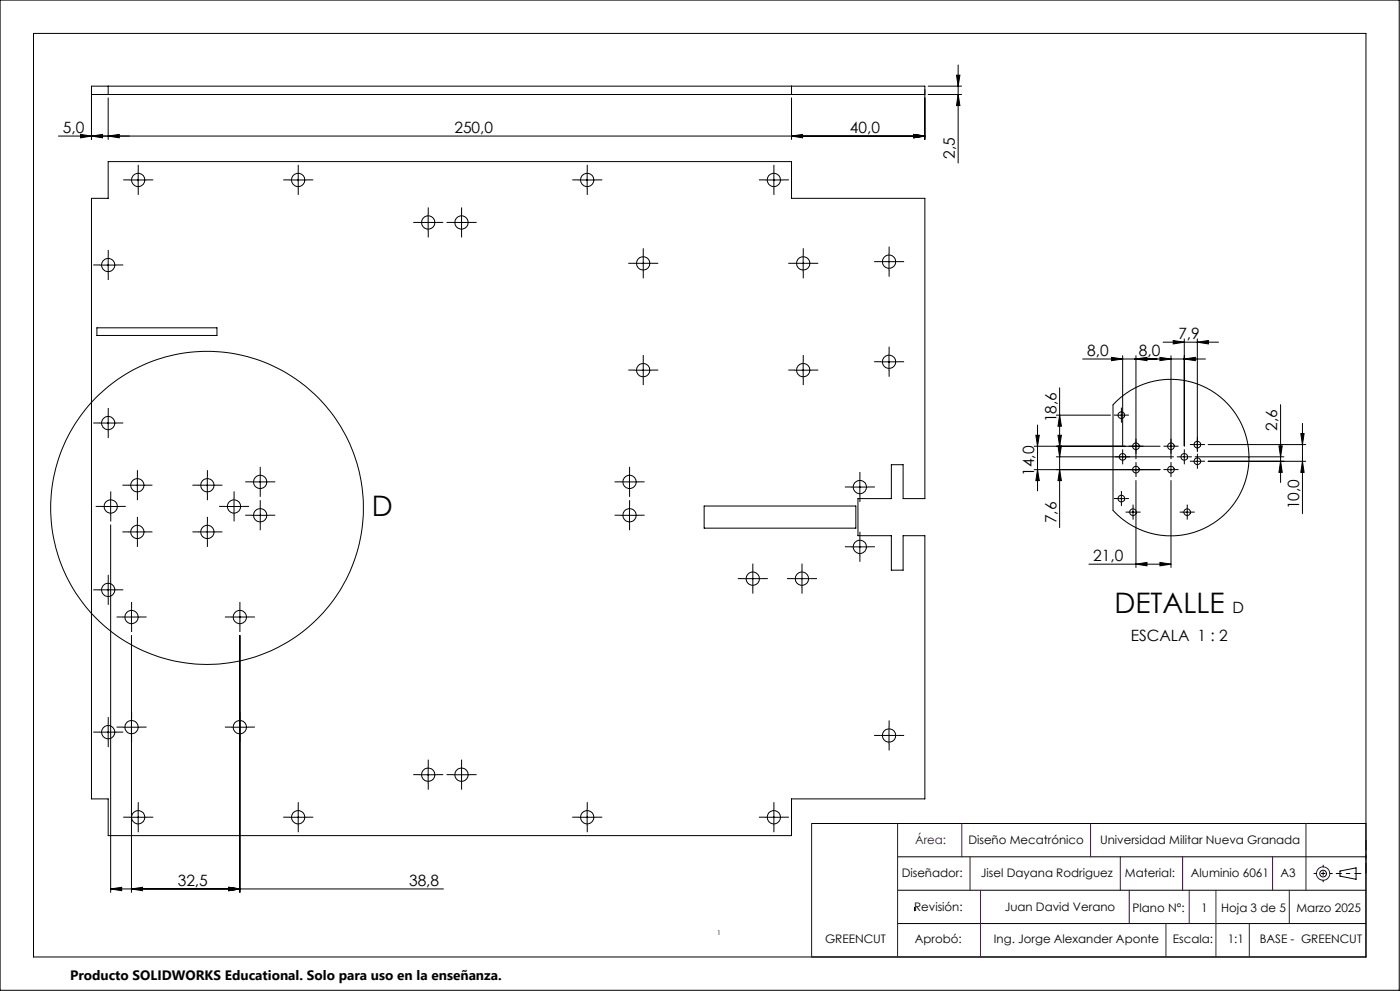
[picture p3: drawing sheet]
<svg xmlns="http://www.w3.org/2000/svg" width="420mm" height="297mm" viewBox="0 0 420 297" stroke-linecap="round" stroke-linejoin="round" font-family="sans-serif">
<g fill="none" stroke="#000" stroke-width=".3">
<path d="M0 0h419.8v296.8h-419.8zM10.1 10h399.7v276.8h-399.7zM287.4 19.5v29.4M27.4 28.3h250.1M32.5 25.8v2.5M32.5 29.3v12.5M237.5 25.8v2.5M237.5 29.3v12.5M278.4 28.3h10.1M278.4 25.8h10.1M286.9 22.5h1.1l-.6 3.3zM287.4 28.3l.6 3.3h-1.1z"/>
<path d="M17.5 40.8h260M24.2 40.3l3.2 .5-3.2 .5zM27.4 40.8l3.4-.5v1zM27.4 41.8v-16h250.1v16M32.5 40.8l3.3-.5v1zM32.5 48.4h205v11h40v90h-6.6v-10.1h-3.5v10.1h-10v11.1h10v10.4h3.5v-10.4h6.6v78.9h-40v11h-205v-11h-5.1v-180h5.1zM38.9 53.9h5.1M41.5 51.4v5M87 53.9h5M89.5 51.4v5M173.7 53.9h4.9M176.1 51.4v5"/>
<path d="M229.7 53.9h5M232.2 51.4v5M237.5 40.8l3.3-.5v1zM274.1 40.3l3.4 .5-3.4 .5zM30 79.4h5M32.5 76.9v5M125.9 66.7h5.1M128.4 64.2v5M136 66.7h5M138.5 64.2v5M190.5 78.9h4.9M193 76.4v5"/>
<path d="M238.4 78.9h5.1M240.9 76.4v5M264.2 78.4h5M266.7 75.9v5M29.1 98.2h36v2.3h-36zM190.5 110.9h4.9M193 108.4v5M238.4 110.9h5.1M240.9 108.4v5M264.2 108.4h5M266.7 105.9v5M317.9 116.2v41.9"/>
<path d="M324.8 107.6h36.8M333.5 107.1l3.3 .5-3.3 .5zM336.8 106.6v27.1M340.8 107.6l3.3-.5v1zM340.8 106.6v30.9M348 107.1l3.3 .5-3.3 .5zM348.9 102.5h16.6M351.3 106.6v30.9M352 102.1l3.3 .4-3.3 .6zM355.3 107.6l3.3-.5v1zM355.3 101.6v32.1M359.2 102.5l3.3-.4v1z"/>
<path d="M359.2 101.6v33.4M30 126.8h5M32.5 124.3v5M310.3 133.7h37.7M310.8 130.5h1l-.5 3.2zM311.3 127.4v19.7M316.9 136.9h35.1M316.9 124.4h16.3M317.4 133.6h1l-.5 3.3zM317.4 130.5h1l-.5 3.2zM317.9 124.4l.5 3.3h-1zM334.8 120.4l4-3.2 4.2-2.1 4.9-1.2 4.5-.2 4.5 .7 3.9 1.3 3.8 2.2 3.8 3.3 2.3 2.8 2.4 4.7 1.3 4.7 .3 4.7-.6 4.2-1.4 4.4-2.2 3.9-2.7 3.2-3.5 2.8-2.1 1.3-2.7 1.2-4.9 1.3-4.6 .2-4.2-.6-4.4-1.5-3.7-2.2-3.5-3-.3-.3v-31.7z"/>
<path d="M335.1 124.4h2.5M336.4 123.2v2.5M336.8 135.7v2.5M340.8 139.5v2.5M350 133.7h2.5M351.3 139.5v2.5M354 136.9h2.5M355.3 135.7v2.5M358 133.2h2.5M358 138.3h2.5M358.5 136.9h26.7M359.2 137v2.5"/>
<path d="M362.4 133.2h29.3M362.4 138.3h29.3M383.7 133.6h1l-.5 3.3zM384.2 138.3l.5 3.3h-1zM384.2 121.3v23.3M390.2 130h1l-.5 3.2zM390.7 138.3l.5 3.3h-1zM390.7 126.9v27M30.7 151.8h5M33.2 149.3v5M33.2 157.3v110.1M38.7 145.4h5"/>
<path d="M38.7 159.4h5M41.2 142.9v5M41.2 156.9v5M59.7 145.4h5M59.7 159.4h5M62.2 142.9v5M62.2 156.9v5M67.7 151.8h5M70.2 149.3v5M75.6 154.4h4.9M75.6 144.4h4.9M78.1 141.9v5"/>
<path d="M78.1 151.9v5M186.4 154.4h4.9M186.4 144.4h4.9M188.8 141.9v5M188.8 151.9v5M211.2 151.7h45.6v6.6h-45.6zM255.4 146h5.1M258 143.5v5M310.3 140.8h37.7M311.3 140.8l.5 3.2h-1zM317.9 140.8l.5 3.2h-1zM335.1 149.4h2.5"/>
<path d="M336.4 148.2v2.5M338.7 153.5h2.5M339.9 152.3v2.5M340.8 144v26.1M350 140.8h2.5M351.3 144v26.1M354.9 153.5h2.5M356.2 152.3v2.5M30 176.8h5M32.5 174.3v5M223.3 173.4h5M225.8 170.9v5"/>
<path d="M238.1 173.4h5M240.6 170.9v5M255.4 163.9h5.1M258 161.4v5M326.7 169.1h24.6M340.8 169.1l3.3-.5v1zM348 168.6l3.3 .5-3.3 .5zM37 184.9h4.9M39.4 182.4v5M39.4 190.4v77M69.5 184.9h5M72 182.4v5"/>
<path d="M72 190.4v77M30 219.4h5M32.5 216.9v5M37 217.9h4.9M69.5 217.9h5M266.7 217.9v5M125.9 232.2h5.1M128.4 229.7v5M136 232.2h5M138.5 229.7v5M264.2 220.4h5M38.9 244.9h5.1"/>
<path d="M41.5 242.4v5M87 244.9h5M89.5 242.4v5M173.7 244.9h4.9M176.1 242.4v5M229.7 244.9h5M232.2 242.4v5M243.5 246.8h166.3M269.3 256.8h140.5M33.2 266.4l3.3-.5v1zM33.2 266.4h99.8M39.4 266.4l3.4-.5v1z"/>
<path d="M68.7 265.9l3.3 .5-3.3 .5zM269.3 266.8h140.5M269.3 276.8h140.5M274.4 272v.9M400.9 261.8h1.1M402 261.1l4.8-1v3.4l-4.8-.9zM406.8 261.8h1.5"/>
<circle cx="41.5" cy="53.9" r="2"/>
<circle cx="89.4" cy="53.9" r="2"/>
<circle cx="176.2" cy="53.9" r="2"/>
<circle cx="232.1" cy="53.9" r="2"/>
<circle cx="32.5" cy="79.4" r="2"/>
<circle cx="128.5" cy="66.7" r="2"/>
<circle cx="138.4" cy="66.7" r="2"/>
<circle cx="192.9" cy="78.9" r="2.01"/>
<circle cx="241" cy="78.9" r="2.01"/>
<circle cx="266.7" cy="78.4" r="2"/>
<circle cx="192.9" cy="110.9" r="2.01"/>
<circle cx="241" cy="110.9" r="2.01"/>
<circle cx="266.7" cy="108.4" r="2"/>
<circle cx="32.5" cy="126.8" r="2"/>
<circle cx="336.4" cy="124.4" r="1.01"/>
<circle cx="336.8" cy="136.9" r=".99"/>
<circle cx="340.8" cy="133.7" r="1"/>
<circle cx="351.3" cy="133.7" r=".99"/>
<circle cx="355.3" cy="136.9" r="1"/>
<circle cx="359.2" cy="133.2" r="1.01"/>
<circle cx="359.2" cy="138.3" r="1.01"/>
<circle cx="33.2" cy="151.8" r="2"/>
<circle cx="41.2" cy="145.4" r="2.01"/>
<circle cx="41.2" cy="159.4" r="2"/>
<circle cx="62.1" cy="152.2" r="46.9"/>
<circle cx="62.2" cy="145.4" r="2.01"/>
<circle cx="62.2" cy="159.4" r="2"/>
<circle cx="70.2" cy="151.8" r="2"/>
<circle cx="78" cy="154.4" r="2.01"/>
<circle cx="78" cy="144.4" r="2"/>
<circle cx="188.8" cy="154.4" r="2.01"/>
<circle cx="188.9" cy="144.4" r="2"/>
<circle cx="258" cy="146" r="2"/>
<circle cx="336.4" cy="149.4" r="1.01"/>
<circle cx="339.9" cy="153.5" r="1.01"/>
<circle cx="340.8" cy="140.8" r="1.01"/>
<circle cx="351.3" cy="140.8" r="1"/>
<circle cx="356.2" cy="153.5" r="1"/>
<circle cx="32.5" cy="176.8" r="2.01"/>
<circle cx="225.8" cy="173.4" r="2"/>
<circle cx="240.6" cy="173.4" r="2"/>
<circle cx="258" cy="163.9" r="2"/>
<circle cx="39.5" cy="184.9" r="2"/>
<circle cx="71.9" cy="184.9" r="2"/>
<circle cx="32.5" cy="219.4" r="2"/>
<circle cx="39.4" cy="217.9" r="2.01"/>
<circle cx="71.9" cy="217.9" r="2.01"/>
<circle cx="128.4" cy="232.2" r="2.01"/>
<circle cx="138.4" cy="232.2" r="2.01"/>
<circle cx="266.7" cy="220.4" r="2.01"/>
<circle cx="41.5" cy="244.9" r="2"/>
<circle cx="89.4" cy="244.9" r="2"/>
<circle cx="176.2" cy="244.9" r="2"/>
<circle cx="232.1" cy="244.9" r="2"/>
<circle cx="396.9" cy="261.8" r="1.01"/>
</g>
<g fill="none" stroke="#400040" stroke-width=".3">
<path d="M243.5 246.8v40M269.3 246.8v40M288.5 246.8v10M291 256.8v10M327.2 246.8v10M336.1 256.8v10M354.8 256.8v10M381.8 256.8v10M391.8 246.8v20M294.1 266.8v20M338.8 266.8v10M349.8 276.8v10"/>
<path d="M356.8 266.8v10M364.8 266.8v20M374.8 276.8v10M386.8 266.8v10"/>
<circle cx="396.9" cy="261.8" r="2"/>
</g>
<g fill="none" stroke="#000" stroke-width=".3" stroke-dasharray="15.2 1.3 1.3 1.3" stroke-linecap="butt">
<path d="M39 53.9h-2M41.5 51.4v-2M41.5 56.4v2M44 53.9h2M87 53.9h-2M89.5 51.4v-2M89.5 56.4v2M92 53.9h2M173.7 53.9h-2M176.2 51.4v-2M176.2 56.4v2M178.7 53.9h2"/>
<path d="M229.7 53.9h-2M232.2 51.4v-2M232.2 56.4v2M234.7 53.9h2M30 79.4h-2M32.5 76.9v-2M35 79.4h2M126 66.7h-2M128.5 64.2v-2M128.5 69.2v2M131 66.7h2M136 66.7h-2"/>
<path d="M138.5 64.2v-2M138.5 69.2v2M141 66.7h2M190.5 78.9h-2M193 76.4v-2M195.5 78.9h2M238.5 78.9h-2M241 76.4v-2M243.5 78.9h2M264.2 78.4h-2M266.7 75.9v-2M269.2 78.4h2"/>
<path d="M32.5 81.9v2M193 81.4v2M241 81.4v2M266.7 80.9v2M190.5 110.9h-2M193 108.4v-2M193 113.4v2M195.5 110.9h2M238.5 110.9h-2M241 108.4v-2M241 113.4v2M243.5 110.9h2"/>
<path d="M264.2 108.4h-2M266.7 105.9v-2M266.7 110.9v2M269.2 108.4h2M30 126.8h-2M32.5 124.3v-2M32.5 129.3v2M35 126.8h2M335.2 124.4h-1M335.5 136.9h-1M336.4 123.2v-1M336.4 125.7v1"/>
<path d="M336.8 135.7v-1M336.8 138.2v1M337.7 124.4h1M338 136.9h1M339.5 133.7h-1M340.8 132.5v-1M340.8 135v1M340.8 139.5v-1M342 133.7h1M350 133.7h-1M351.3 139.5v-1M351.3 132.5v-1"/>
<path d="M351.3 135v1M352.5 133.7h1M354 136.9h-1M355.3 135.7v-1M355.3 138.2v1M356.5 136.9h1M358 133.2h-1M358 138.2h-1M359.2 132v-1M359.2 134.5v1M359.2 137v-1M359.2 139.5v1"/>
<path d="M360.5 133.2h1M360.5 138.2h1M30.7 151.8h-2M33.2 149.3v-2M33.2 154.3v2M35.7 151.8h2M38.7 145.4h-2M38.7 159.4h-2M41.2 142.9v-2M41.2 147.9v2M41.2 156.9v-2M43.7 145.4h2"/>
<path d="M43.7 159.4h2M59.7 159.4h-2M59.7 145.4h-2M62.2 156.9v-2M62.2 142.9v-2M62.2 147.9v2M64.7 159.4h2M64.7 145.4h2M67.7 151.8h-2M70.2 149.3v-2M70.2 154.3v2M72.7 151.8h2"/>
<path d="M75.6 144.4h-2M75.6 154.4h-2M78.1 141.9v-2M78.1 146.9v2M78.1 151.9v-2M78.1 156.9v2M80.6 144.4h2M80.6 154.4h2M186.4 154.4h-2M186.4 144.4h-2M188.9 151.9v-2M188.9 156.9v2"/>
<path d="M188.9 141.9v-2M188.9 146.9v2M191.4 154.4h2M191.4 144.4h2M255.5 146h-2M258 143.5v-2M258 148.5v2M260.5 146h2M335.2 149.4h-1M336.4 148.2v-1M336.4 150.7v1M337.7 149.4h1"/>
<path d="M338.7 153.5h-1M339.5 140.7h-1M339.9 152.2v-1M339.9 154.7v1M340.8 142v1M341.2 153.5h1M342 140.7h1M350 140.7h-1M351.3 142v1M352.5 140.7h1M354.9 153.5h-1M356.2 152.2v-1"/>
<path d="M356.2 154.7v1M357.4 153.5h1M30 176.8h-2M32.5 174.3v-2M32.5 179.3v2M35 176.8h2M41.2 161.9v2M62.2 161.9v2M223.3 173.4h-2M225.8 170.9v-2M225.8 175.9v2M228.3 173.4h2"/>
<path d="M238.1 173.4h-2M240.6 170.9v-2M240.6 175.9v2M243.1 173.4h2M255.5 163.9h-2M258 161.4v-2M258 166.4v2M260.5 163.9h2M37 184.9h-2M39.5 182.4v-2M39.5 187.4v2M42 184.9h2"/>
<path d="M69.5 184.9h-2M72 182.4v-2M72 187.4v2M74.5 184.9h2M30 219.4h-2M32.5 216.9v-2M35 219.4h2M37 217.9h-2M39.5 215.4v-2M42 217.9h2M69.5 217.9h-2M72 215.4v-2"/>
<path d="M74.5 217.9h2M266.7 217.9v-2M32.5 221.9v2M39.5 220.4v2M72 220.4v2M126 232.2h-2M128.5 229.7v-2M128.5 234.7v2M131 232.2h2M136 232.2h-2M138.5 229.7v-2M138.5 234.7v2"/>
<path d="M141 232.2h2M264.2 220.4h-2M266.7 222.9v2M269.2 220.4h2M39 244.9h-2M41.5 242.4v-2M41.5 247.4v2M44 244.9h2M87 244.9h-2M89.5 242.4v-2M89.5 247.4v2M92 244.9h2"/>
<path d="M173.7 244.9h-2M176.2 242.4v-2M176.2 247.4v2M178.7 244.9h2M229.7 244.9h-2M232.2 242.4v-2M232.2 247.4v2M234.7 244.9h2"/>
</g>
<path d="M409.8 251.8v9.9" fill="none" stroke="#000" stroke-width=".3" stroke-dasharray="15.2 1.3 1.3 1.3" stroke-dashoffset="12.2" stroke-linecap="butt"/>
<path d="M394.1 261.8h5.7" fill="none" stroke="#000" stroke-width=".3" stroke-dasharray="15.2 1.3 1.3 1.3" stroke-dashoffset="14.3" stroke-linecap="butt"/>
<path d="M397 259.2v5.2" fill="none" stroke="#000" stroke-width=".3" stroke-dasharray="15.2 1.3 1.3 1.3" stroke-dashoffset="14.5" stroke-linecap="butt"/>
<path d="M406.9 261.8h-4.9" fill="none" stroke="#000" stroke-width=".3" stroke-dasharray="15.2 1.3 1.3 1.3" stroke-dashoffset="14.7" stroke-linecap="butt"/>
<g fill="#000">
<path d="M287.4 28.3l.6 3.3h-1.1zM286.9 22.5h1.1l-.6 3.3z"/>
<path d="M32.5 40.8l3.3-.5v1zM24.2 40.3l3.2 .5-3.2 .5z"/>
<path d="M390.2 130h1l-.5 3.2zM390.7 138.3l.5 3.3h-1zM383.7 133.6h1l-.5 3.3zM384.2 138.3l.5 3.3h-1zM310.8 130.5h1l-.5 3.2zM311.3 140.8l.5 3.2h-1zM317.9 124.4l.5 3.3h-1zM317.4 130.5h1l-.5 3.2z"/>
<path d="M317.9 140.8l.5 3.2h-1zM317.4 133.6h1l-.5 3.3z"/>
<path d="M33.2 266.4l3.3-.5v1zM68.7 265.9l3.3 .5-3.3 .5zM39.4 266.4l3.4-.5v1zM68.7 265.9l3.3 .5-3.3 .5zM340.8 169.1l3.3-.5v1zM348 168.6l3.3 .5-3.3 .5zM348 107.1l3.3 .5-3.3 .5zM355.3 107.6l3.3-.5v1zM352 102.1l3.3 .4-3.3 .6zM359.2 102.5l3.3-.4v1zM333.5 107.1l3.3 .5-3.3 .5zM340.8 107.6l3.3-.5v1zM27.4 40.8l3.4-.5v1zM274.1 40.3l3.4 .5-3.4 .5zM237.5 40.8l3.3-.5v1zM274.1 40.3l3.4 .5-3.4 .5z"/>
</g>
<g font-size="8.5">
<text x="111.6" y="154.5">D</text>
<text x="334.3" y="183.8">DETALLE</text>
</g>
<g font-size="4.7">
<text x="18.8" y="39.8">5,0</text>
<text x="136.3" y="39.8">250,0</text>
<text x="255" y="39.8">40,0</text>
<text x="286.5" y="47.5" transform="rotate(-90 286.5 47.5)">2,5</text>
<text x="353.5" y="101.5">7,9</text>
<text x="326.1" y="106.6">8,0</text>
<text x="341.6" y="106.6">8,0</text>
<text x="316.9" y="126.6" transform="rotate(-90 316.9 126.6)">18,6</text>
<text x="383.2" y="129" transform="rotate(-90 383.2 129)">2,6</text>
<text x="310.3" y="142.6" transform="rotate(-90 310.3 142.6)">14,0</text>
<text x="389.7" y="152.6" transform="rotate(-90 389.7 152.6)">10,0</text>
<text x="316.9" y="156.8" transform="rotate(-90 316.9 156.8)">7,6</text>
<text x="328" y="168">21,0</text>
<text x="369.7" y="183.8">D</text>
<text x="339.2" y="192">ESCALA 1 : 2</text>
<text x="53.3" y="265.4">32,5</text>
<text x="122.7" y="265.4">38,8</text>
</g>
<text font-size="4.1" x="21" y="293.7">Producto SOLIDWORKS Educational. Solo para uso en la enseñanza.</text>
<text font-size="3.5" fill="#400040" x="274.5" y="252.9">Área:</text>
<g font-size="3.5">
<text x="290.5" y="252.9">Diseño Mecatrónico</text>
<text x="330" y="252.9">Universidad Militar Nueva Granada</text>
<text x="270.5" y="262.8">Diseñador:</text>
<text x="294.3" y="262.8">Jisel Dayana Rodriguez</text>
<text x="337.5" y="262.8">Material:</text>
<text x="357.3" y="262.8">Aluminio 6061</text>
<text x="384.1" y="262.8">A3</text>
<text x="274.2" y="273">Revisión:</text>
<text x="301.4" y="273">Juan David Verano</text>
<text x="339.8" y="273.3">Plano N°:</text>
<text x="360.4" y="273.3">1</text>
<text x="366.4" y="273.3">Hoja 3 de 5</text>
<text x="388.9" y="273.3">Marzo 2025</text>
<text x="247.5" y="282.7">GREENCUT</text>
<text x="274.5" y="282.7">Aprobó:</text>
<text x="298.2" y="282.7">Ing. Jorge Alexander Aponte</text>
<text x="351.9" y="282.7">Escala:</text>
<text x="368.3" y="282.7">1:1</text>
<text x="377.9" y="282.7">BASE - GREENCUT</text>
</g>
<text font-size="2" x="215.1" y="280.1">1</text>
</svg>
